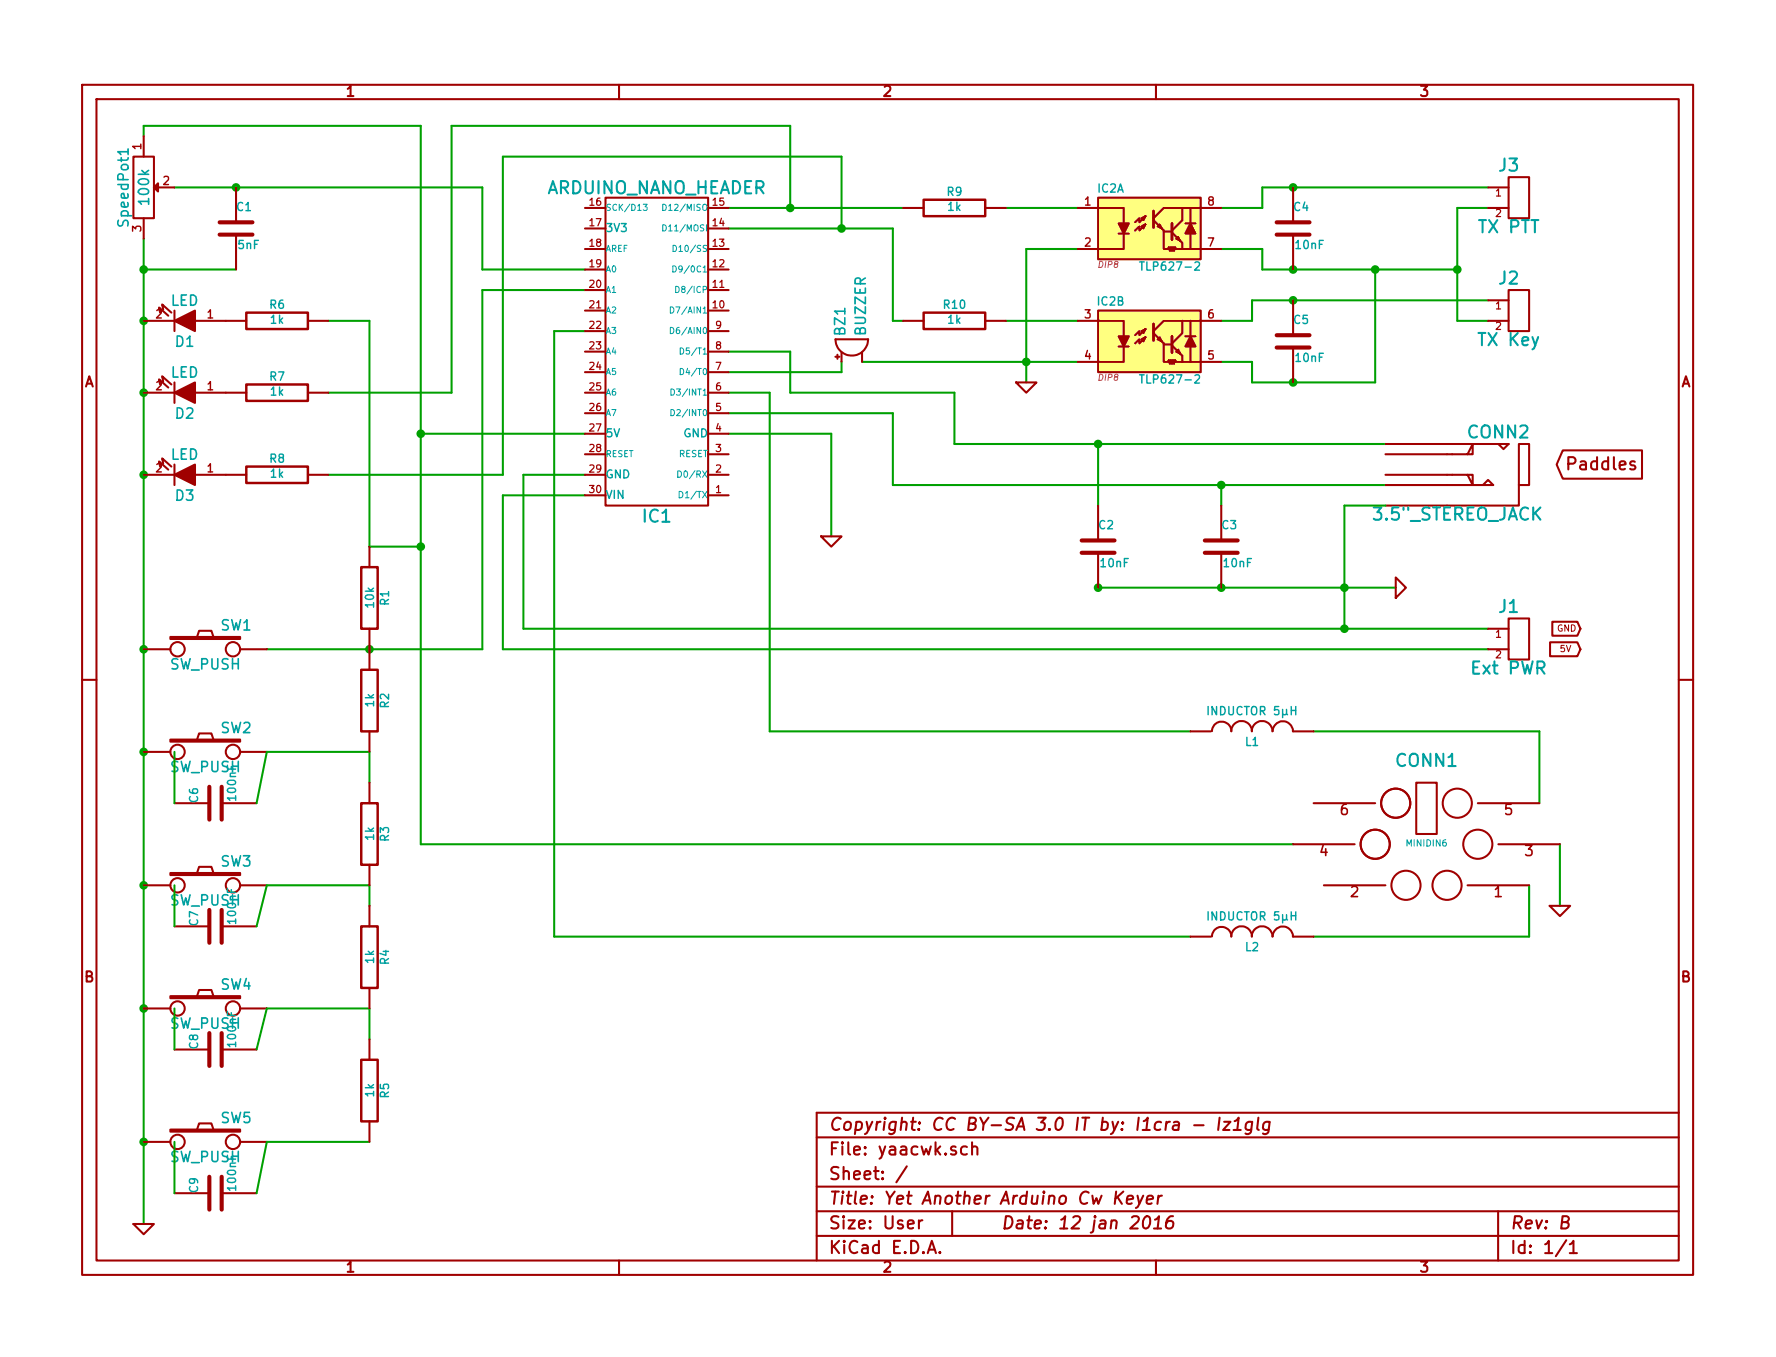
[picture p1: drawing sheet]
<svg xmlns="http://www.w3.org/2000/svg" width="220mm" height="168mm" viewBox="0 0 220 168" stroke-linecap="round" stroke-linejoin="round" font-family="sans-serif">
<g fill="none" stroke="#a00000" stroke-width=".25">
<path d="M10.2 10.5h199.3v147.3h-199.3zM11.9 12.3h195.8v143.7h-195.8zM16.5 19.4h2.5v7.6h-2.5zM17.8 16.8v2.6M76.6 10.5v1.8M143.1 10.5v1.8M17.8 39.7h3.8M17.8 27v2.5M19.6 23.2h2M19.8 38.7l-.1-.6 1.1 1M20.2 38.3l-.1-.6 1.1 1M21.6 38.4v2.6"/>
<path d="M24.1 39.7h6.4M29.2 23.2v4.3M29.2 29v4.4M38.1 39.7h2.5M72.4 38.4h2.5M72.4 35.9h2.5M72.4 33.4h2.5M72.4 30.8h2.5M72.4 28.3h2.5M72.4 25.7h2.5M74.9 24.5h12.7v38.1h-12.7zM87.6 38.4h2.6"/>
<path d="M87.6 35.9h2.6M87.6 33.4h2.6M87.6 30.8h2.6M87.6 28.3h2.6M87.6 25.7h2.6M111.8 25.7h2.5M111.8 39.7h2.5M121.9 25.7h2.6M121.9 39.7h2.6M133.3 39.7h5.8v1.9M133.3 25.7h5.8v1.9M135.9 38.4h12.7v7.7h-12.7z"/>
<path d="M135.9 24.5h12.7v7.6h-12.7zM138.4 28.9h1.3M139.1 28.9v1.9h-5.8M141.2 27l.6-.3-.3 .6zM141.8 26.7l-.8 .8v-.5l-.5 .5M141.8 27.8l-.3 .5-.3-.3 .6-.2-.8 .7v-.5l-.5 .5M142.7 27.3l1.3 1.2v2.3h.5l.2-.2 .1 .5 .1-.5 .1 .5 .2-.5 .1 .5 .1-.5 .1 .2h.8M143.3 28l.2-.2 .3 .5zM144 28.7h1M145 28.8l1.3 1.3v.7M145.5 29.5l.3-.2 .2 .5zM146.3 30.8h4.8"/>
<path d="M146.3 39.7v1.5l-1.3 1.3M146.3 25.7v1.6l-1.3 1.2M146.7 27.6h1.3M147.3 25.7v1.9M147.3 28.9v1.9M147.3 39.7v1.9M151.1 25.7h-7.1l-1.3 1.3M151.1 39.7h-7.1l-1.3 1.3M160 23.2v4.3M160 29v4.4M160 37.2v4.3M184.1 25.7h2.6"/>
<path d="M184.1 39.7h2.6M184.1 23.2h2.6M184.1 37.2h2.6M186.7 21.9h2.5v5.1h-2.5zM186.7 35.9h2.5v5.1h-2.5zM17.8 58.8h3.8M17.8 48.6h3.8M19.8 47.6l-.1-.7 1.1 1.1M19.8 57.7l-.1-.6 1.1 1M20.2 47.2l-.1-.6 1.1 1M20.2 57.4l-.1-.7 1.1 1M21.6 47.3v2.6"/>
<path d="M21.6 57.5v2.5M24.1 58.8h6.4M24.1 48.6h6.4M38.1 58.8h2.5M38.1 48.6h2.5M72.4 58.8h2.5M72.4 56.2h2.5M72.4 53.7h2.5M72.4 51.1h2.5M72.4 48.6h2.5M72.4 46.1h2.5M72.4 43.5h2.5"/>
<path d="M72.4 41h2.5M87.6 58.8h2.6M87.6 56.2h2.6M87.6 53.7h2.6M87.6 51.1h2.6M87.6 48.6h2.6M87.6 46.1h2.6M87.6 43.5h2.6M87.6 41h2.6M103.4 44.1h.5M103.6 43.9v.5M104.1 43.6v1.2"/>
<path d="M106.7 43.6v1.2M107.4 42a2.01 2.01 0 0 1-2 2 2.01 2.01 0 0 1-2-2h4M125.7 47.3h2.6l-1.3 1.3zM138.4 42.9h1.3M139.1 42.9v1.9h-5.8M141.2 41l.6-.3-.3 .5zM141.8 40.7l-.8 .8v-.5l-.5 .5M141.8 41.7l-.3 .5-.3-.2 .6-.3-.8 .8v-.5l-.5 .5M142.7 41.2l1.3 1.3v2.3h.5l.2-.3 .1 .5 .1-.5 .1 .5 .2-.5 .1 .5 .1-.5 .1 .3h.8M143.3 42l.2-.3 .3 .5zM144 42.6h1M145 42.8l1.3 1.2v.8"/>
<path d="M145.5 43.5l.3-.2 .2 .5zM146.3 44.8h4.8M146.7 41.6h1.3M147.3 42.9v1.9M160 43v4.3M171.4 58.8h10.8v1.2l-.6-1.2M171.4 56.2h10.8v-1.3l-.6 1.3M171.4 54.9h14M185.4 54.9h1.3l-.6 .7zM188 54.9h1.2v5.1h-1.2zM193.4 55.7h9.8v3.5h-9.8l-.8-1.7zM21.1 78.8h8.6v.3h-8.6z"/>
<path d="M24.4 78.8l.2-.7h1.6l.2 .7M45.7 67.6v2.6M45.7 77.8v5.1M72.4 61.3h2.5M87.6 61.3h2.6M101.6 66.4h2.5l-1.2 1.2zM135.9 62.6v4.3M135.9 68.4v4.3M151.1 62.6v4.3M151.1 68.4v4.3M171.4 60h12.1M172.7 71.5l1.3 1.2-1.3 1.3z"/>
<path d="M183.5 60l.6-.6 .7 .6zM184.1 77.8h2.6M186.7 76.5h2.5v5.1h-2.5zM188 60v2.6h-16.6M191.8 79.5h3.4l.4 .8-.4 .9h-3.4zM192.1 76.9h3.1l.4 .9-.4 .9h-3.1zM10.2 84.1h1.7M17.8 80.3h3.3M17.8 93h3.3M21.1 91.5h8.6v.3h-8.6zM21.6 99.4h4.3M24.4 91.5l.2-.7h1.6l.2 .7"/>
<path d="M27.4 99.4h4.3M29.7 80.3h3.3M29.7 93h3.3M45.7 90.5v2.5M45.7 96.9v2.5M147.3 90.5h2.6M150 90.5a1.19 1.19 0 0 1 1.2-1.2 1.19 1.19 0 0 1 1.2 1.2 1.27 1.27 0 0 1 1.2-1.3 1.27 1.27 0 0 1 1.3 1.3 1.27 1.27 0 0 1 1.3-1.3 1.27 1.27 0 0 1 1.3 1.3M157.5 90.5a1.24 1.24 0 0 1 1.3-1.2 1.24 1.24 0 0 1 1.2 1.2h2.6M162.6 99.4h7.6M175.3 96.9h2.5v6.3h-2.5zM182.9 99.4h7.6M184.1 80.3h2.6"/>
<path d="M207.7 84.1h1.8M17.8 109.6h3.3M21.1 108h8.6v.3h-8.6zM21.6 114.6h4.3M24.4 108l.2-.7h1.6l.2 .7M27.4 114.6h4.3M29.7 109.6h3.3M45.7 107v2.6M45.7 112.1v2.5M147.3 115.9h2.6M150 115.9a1.19 1.19 0 0 1 1.2-1.2 1.19 1.19 0 0 1 1.2 1.2 1.27 1.27 0 0 1 1.2-1.3 1.27 1.27 0 0 1 1.3 1.3 1.27 1.27 0 0 1 1.3-1.3 1.27 1.27 0 0 1 1.3 1.3M157.5 115.9a1.24 1.24 0 0 1 1.3-1.2 1.24 1.24 0 0 1 1.2 1.2h2.6"/>
<path d="M160 104.5h7.6M163.8 109.6h7.6M181.6 109.6h7.6M185.4 104.5h7.6M191.8 112.1h2.5l-1.3 1.3zM17.8 124.8h3.3M21.1 139.8h8.6v.2h-8.6zM21.1 123.3h8.6v.2h-8.6zM21.6 129.9h4.3M24.4 139.8l.2-.8h1.6l.2 .8M24.4 123.3l.2-.8h1.6l.2 .8M27.4 129.9h4.3"/>
<path d="M29.7 124.8h3.3M45.7 122.3v2.5M45.7 128.6v2.5M45.7 138.8v2.5M147.8 139.2h1.1M150.9 138.3l-.2 1.5M151.5 138.8h.8l-.9 1h.7M152.7 139.8h.8M152.8 138.7l.5-.4-.2 1.5M154.9 138.9a.51 .51 0 0 0-.7 .2v.6a.53 .53 0 0 0 .6 .1M155 138.8l-.2 1.3a.48 .48 0 0 1-.7 .2M155.7 138.3l-.1 1.3 .2 .2"/>
<path d="M157.1 138.9a.51 .51 0 0 0-.8 .2v.6a.53 .53 0 0 0 .7 .1M157.1 138.8l-.1 1.3a.48 .48 0 0 1-.7 .2M207.7 137.7h-106.6v18.3M16.5 151.5h2.5l-1.2 1.2zM17.8 141.3h3.3M21.6 147.7h4.3M27.4 147.7h4.3M29.7 141.3h3.3M76.6 156v1.8M101.1 140.7h106.6M101.1 146.8h106.6M101.1 152.9h106.6"/>
<path d="M101.1 149.9h106.6M112.2 144.3l-1.3 2M113.7 151v1M114.1 151a.4 .4 0 0 0-.4 .3M114.8 155.1l.5-1.6 .5 1.6M114.9 154.6h.8M116.3 154.9l.1 .1-.1 .1-.1-.1 .1-.1v.2M117.8 149.9v3M119.7 141.9a.48 .48 0 0 0-.7 .1l-.1 .6a.48 .48 0 0 0 .8 .2M120.3 142a.38 .38 0 0 1 .7 .1v.8M120.3 141.4v1.5M138.1 147.4l-.2 1.6"/>
<path d="M138.3 148.1l.5 .9M139 147.4l-1 .9M139.4 148.5l.8-.2v-.3h-.2h-.4l-.2 .8 .2 .2 .5-.1M140.8 148l.2 1M141.5 148l-.7 1.4-.2 .1M141.8 150.6a.34 .34 0 0 1 .5 .2 .87 .87 0 0 1-.6 1.2l-.1-.1a1.13 1.13 0 0 1 .2-1.3zM141.9 148.5l.8-.2-.1-.3h-.1h-.5l-.1 .8 .2 .2 .4-.1M142.8 152h.9M142.9 150.9l.5-.4-.1 1.5M143.1 156v1.8M143.4 148l-.2 1M143.8 148a.46 .46 0 0 0-.5 .3"/>
<path d="M145.2 150.5a.72 .72 0 0 0-.9 .7v.7a.52 .52 0 0 0 .9-.2v-.5a.49 .49 0 0 0-.9 .2M185.4 149.9v6.1M193.3 151.2h.7a.35 .35 0 0 0 .2-.4 .35 .35 0 0 0-.3-.3h-.5l-.2 1.5h.6a.4 .4 0 0 0 .3-.4 .4 .4 0 0 0-.3-.4M193.8 153.5l-1.3 2M194.3 154l.1-.1 .3-.4v1.6M194.3 155.1h.8"/>
<circle cx="144" cy="28.7" r=".13"/>
<circle cx="146.3" cy="30.8" r=".13"/>
<circle cx="146.3" cy="39.7" r=".13"/>
<circle cx="146.3" cy="25.7" r=".13"/>
<circle cx="147.3" cy="30.8" r=".13"/>
<circle cx="147.3" cy="25.7" r=".13"/>
<circle cx="147.3" cy="39.7" r=".13"/>
<circle cx="144" cy="42.6" r=".13"/>
<circle cx="146.3" cy="44.8" r=".13"/>
<circle cx="147.3" cy="44.8" r=".13"/>
<circle cx="22" cy="93" r=".89"/>
<circle cx="22" cy="80.3" r=".89"/>
<circle cx="28.8" cy="93" r=".89"/>
<circle cx="28.8" cy="80.3" r=".89"/>
<circle cx="172.7" cy="99.4" r="1.8"/>
<circle cx="180.3" cy="99.4" r="1.8"/>
<circle cx="22" cy="109.6" r=".89"/>
<circle cx="28.8" cy="109.6" r=".89"/>
<circle cx="170.2" cy="104.5" r="1.8"/>
<circle cx="174" cy="109.6" r="1.8"/>
<circle cx="179.1" cy="109.6" r="1.8"/>
<circle cx="182.9" cy="104.5" r="1.8"/>
<circle cx="22" cy="124.8" r=".89"/>
<circle cx="28.8" cy="124.8" r=".89"/>
<circle cx="22" cy="141.3" r=".89"/>
<circle cx="28.8" cy="141.3" r=".89"/>
</g>
<g fill="none" stroke="#00a000" stroke-width=".25">
<path d="M17.8 16.8v-1.2h34.3v88.9h107.9M17.8 33.4h11.4M17.8 29.5v122M21.6 23.2h38.1v10.2h12.7M40.6 39.7h5.1v27.9h6.4M72.4 35.9h-12.7v44.4h-26.7M90.2 28.3h20.3v11.4h1.3M90.2 25.7h21.6M97.8 25.7v-10.1h-41.9v33h-15.3M104.1 28.3v-8.9h-41.9v39.4h-21.6M124.5 39.7h8.8M124.5 25.7h8.8"/>
<path d="M133.3 30.8h-6.3v16.5M151.1 30.8h5.1v2.6h24.1M170.2 33.4v13.9h-15.3v-2.5h-3.8M184.1 37.2h-29.2v2.5h-3.8M184.1 25.7h-3.8v14h3.8M184.1 23.2h-27.9v2.5h-5.1M52.1 53.7h20.3M72.4 58.8h-7.6v19h119.3M72.4 41h-3.8v74.9h78.7M90.2 43.5h7.6v5.1h20.3v6.3h53.3M90.2 48.6h5v41.9h52.1M90.2 51.1h20.3v8.9h60.9"/>
<path d="M90.2 53.7h12.7v12.7M104.1 44.8v1.3h-13.9M106.7 44.8h26.6M135.9 54.9v7.7M72.4 61.3h-10.2v19h121.9M135.9 72.7h36.8M151.1 60v2.6M171.4 62.6h-5v15.2M21.6 93v6.4M45.7 96.9v-3.9h-12.7l-1.3 6.4M162.6 90.5h27.9v8.9M21.6 109.6v5"/>
<path d="M45.7 112.1v-2.5h-12.7l-1.3 5M189.2 109.6v6.3h-26.6M193 104.5v7.6M21.6 124.8v5.1M45.7 128.6v-3.8h-12.7l-1.3 5.1M21.6 141.3v6.4M45.7 141.3h-12.7l-1.3 6.4"/>
</g>
<g fill="#00a000" stroke="#00a000" stroke-width=".25">
<circle cx="127" cy="44.8" r=".41"/>
<circle cx="104.1" cy="28.3" r=".41"/>
<circle cx="135.9" cy="72.7" r=".41"/>
<circle cx="52.1" cy="53.7" r=".41"/>
<circle cx="17.8" cy="58.8" r=".41"/>
<circle cx="135.9" cy="54.9" r=".41"/>
<circle cx="151.1" cy="72.7" r=".41"/>
<circle cx="166.4" cy="72.7" r=".41"/>
<circle cx="151.1" cy="60" r=".41"/>
<circle cx="17.8" cy="33.4" r=".41"/>
<circle cx="17.8" cy="80.3" r=".41"/>
<circle cx="29.2" cy="23.2" r=".41"/>
<circle cx="17.8" cy="141.3" r=".41"/>
<circle cx="17.8" cy="124.8" r=".41"/>
<circle cx="17.8" cy="109.6" r=".41"/>
<circle cx="17.8" cy="93" r=".41"/>
<circle cx="45.7" cy="80.3" r=".41"/>
<circle cx="97.8" cy="25.7" r=".41"/>
<circle cx="160" cy="37.2" r=".41"/>
<circle cx="160" cy="23.2" r=".41"/>
<circle cx="160" cy="47.3" r=".41"/>
<circle cx="170.2" cy="33.4" r=".41"/>
<circle cx="160" cy="33.4" r=".41"/>
<circle cx="17.8" cy="48.6" r=".41"/>
<circle cx="17.8" cy="39.7" r=".41"/>
<circle cx="52.1" cy="67.6" r=".41"/>
<circle cx="180.3" cy="33.4" r=".41"/>
<circle cx="166.4" cy="77.8" r=".41"/>
</g>
<g fill="none" stroke="#00a0a0" stroke-width=".13">
<path d="M79.6 25.3h.5l-.3 .3 .3 .1-.1 .3h-.4M82 27.8a.38 .38 0 0 1 .5 .4 .38 .38 0 0 1-.5 .4zM82 25.3a.38 .38 0 0 1 .5 .4 .38 .38 0 0 1-.5 .3zM83 38a.38 .38 0 0 1 .4 .4 .38 .38 0 0 1-.4 .3zM83.3 32.9a.38 .38 0 0 1 .4 .4 .38 .38 0 0 1-.4 .4zM83.3 30.4a.38 .38 0 0 1 .4 .3 .38 .38 0 0 1-.4 .4zM83.6 35.4a.38 .38 0 0 1 .5 .4 .38 .38 0 0 1-.5 .4zM83 40.5a.38 .38 0 0 1 .4 .4 .38 .38 0 0 1-.4 .4zM83 50.7a.38 .38 0 0 1 .5 .4 .38 .38 0 0 1-.5 .3zM83 48.1a.38 .38 0 0 1 .5 .4 .38 .38 0 0 1-.5 .4zM83.9 58.3a.4 .4 0 0 1 .4 .4 .4 .4 0 0 1-.4 .4zM84.2 45.6a.38 .38 0 0 1 .4 .4 .38 .38 0 0 1-.4 .4z"/>
<path d="M84.2 43.1a.38 .38 0 0 1 .4 .3 .38 .38 0 0 1-.4 .4zM84 60.8a.4 .4 0 0 1 .5 .4 .4 .4 0 0 1-.5 .4z"/>
</g>
<path d="M30.5 38.7h7.6v2h-7.6zM114.3 24.7h7.6v2h-7.6zM114.3 38.7h7.6v2h-7.6zM30.5 47.6h7.6v2h-7.6zM30.5 57.7h7.6v2.1h-7.6zM44.7 70.2h2v7.6h-2zM44.7 99.4h2v7.6h-2zM44.7 82.9h2v7.6h-2zM44.7 114.6h2v7.7h-2zM44.7 131.1h2v7.7h-2z" fill="none" stroke="#a00000" stroke-width=".3"/>
<g fill="#ffff80" stroke="#ffff80" stroke-width=".25">
<path d="M135.9 38.4h12.7v7.7h-12.7z"/>
<path d="M135.9 24.5h12.7v7.6h-12.7z"/>
</g>
<path d="M142.7 26.1v2M145 27.6v2.1M142.7 40.1v2M145 41.6v2" fill="none" stroke="#a00000" stroke-width=".36"/>
<g fill="#a00000" stroke="#a00000" stroke-width=".25">
<path d="M138.4 41.6h1.3l-.6 1.3z"/>
<path d="M147.3 41.6l.7 1.3h-1.3z"/>
<path d="M138.4 27.6h1.3l-.6 1.3z"/>
<path d="M147.3 27.6l.7 1.3h-1.3z"/>
<path d="M19 23.2l.6-.5v1z"/>
<path d="M21.6 48.6l2.5-1.3v2.6z"/>
<path d="M21.6 58.8l2.5-1.3v2.5z"/>
<path d="M21.6 39.7l2.5-1.3v2.6z"/>
</g>
<path d="M141 32.4h.6M147.9 32.5l.1-.1h.3l.1 .1v.2v.1l-.6 .6h.6M141 46.4h.6M147.9 46.5l.1-.1h.3l.1 .1v.2v.1l-.6 .6h.6M149.5 87.4v1M159.8 87.9h.6M160.4 87.4v1M149.5 112.8v1M159.8 113.3h.6M160.4 112.8v1" fill="none" stroke="#00a0a0" stroke-width=".18"/>
<g fill="none" stroke="#a00000" stroke-width=".51">
<path d="M27.2 29h4M27.2 27.5h4M158 29h4.1M158 27.5h4.1M158 43h4.1M158 41.5h4.1M133.9 68.4h4M133.9 66.9h4M149.1 68.4h4.1M149.1 66.9h4.1M25.9 97.4v4M27.4 97.4v4"/>
<path d="M25.9 112.6v4.1M27.4 112.6v4.1M25.9 127.8v4.1M27.4 127.8v4.1M25.9 145.6v4.1M27.4 145.6v4.1"/>
</g>
<path d="M15.8 18.4v.7" fill="none" stroke="#00a0a0" stroke-width=".2"/>
<g font-size="2.1" fill="#00a0a0">
<text x="185.5" y="21.3">J3</text>
<text x="67.5" y="24.1">ARDUINO_NANO_HEADER</text>
<text x="183" y="28.9">TX PTT</text>
<text x="185.5" y="35.3">J2</text>
<text x="183.1" y="42.9">TX Key</text>
<text x="181.7" y="54.3">CONN2</text>
<text x="79.6" y="64.7">IC1</text>
<text x="169.9" y="64.5">3.5&quot;_STEREO_JACK</text>
<text x="185.5" y="75.9">J1</text>
<text x="182.3" y="83.5">Ext PWR</text>
<text x="172.8" y="94.9">CONN1</text>
</g>
<g font-size="2.1" fill="#a00000">
<text x="194.6" y="58.2">Paddles</text>
<text x="102.6" y="143">File: yaacwk.sch</text>
<text x="102.6" y="140">Copyright: CC BY-SA 3.0 IT by: I1cra - Iz1glg</text>
<text x="102.6" y="149.1">Title: Yet Another Arduino Cw Keyer</text>
<text x="102.6" y="146.1">Sheet: /</text>
<text x="102.6" y="155.2">KiCad E.D.A.</text>
<text x="102.6" y="152.2">Size: User</text>
<text x="123.9" y="152.2">Date: 12 jan 2016</text>
<text x="186.9" y="152.2">Rev: B</text>
<text x="186.9" y="155.2">Id: 1/1</text>
</g>
<g font-size="1.8" fill="#a00000">
<text x="42.9" y="12">1</text>
<text x="109.3" y="12">2</text>
<text x="175.8" y="12">3</text>
<text x="10.4" y="48">A</text>
<text x="208" y="48">A</text>
<text x="165.9" y="100.9">6</text>
<text x="186.2" y="100.9">5</text>
<text x="163.3" y="106">4</text>
<text x="188.7" y="106">3</text>
<text x="167.2" y="111.1">2</text>
<text x="184.9" y="111.1">1</text>
<text x="10.4" y="121.6">B</text>
<text x="208" y="121.6">B</text>
<text x="42.9" y="157.5">1</text>
<text x="109.3" y="157.5">2</text>
<text x="175.8" y="157.5">3</text>
</g>
<g font-size="1.8" fill="#00a0a0">
<text x="16" y="27.8" transform="rotate(-90 16 27.8)">SpeedPot1</text>
<text x="18.5" y="25.1" transform="rotate(-90 18.5 25.1)">100k</text>
<text x="21.1" y="37.9">LED</text>
<text x="104.7" y="41.4" transform="rotate(-90 104.7 41.4)">BZ1</text>
<text x="107.2" y="41.5" transform="rotate(-90 107.2 41.5)">BUZZER</text>
<text x="21.1" y="46.8">LED</text>
<text x="21.7" y="43">D1</text>
<text x="21.7" y="51.9">D2</text>
<text x="21.1" y="56.9">LED</text>
<text x="21.7" y="62">D3</text>
<text x="21" y="82.9">SW_PUSH</text>
<text x="27.3" y="78.1">SW1</text>
<text x="21" y="95.6">SW_PUSH</text>
<text x="27.3" y="90.8">SW2</text>
<text x="27.3" y="107.3">SW3</text>
<text x="21" y="112.1">SW_PUSH</text>
<text x="27.3" y="122.5">SW4</text>
<text x="21" y="127.4">SW_PUSH</text>
<text x="21" y="143.9">SW_PUSH</text>
<text x="27.3" y="139">SW5</text>
</g>
<g font-size="1.4" fill="#a00000">
<text x="17.5" y="18.5" transform="rotate(-90 17.5 18.5)">1</text>
<text x="20.2" y="22.9">2</text>
<text x="17.5" y="28.7" transform="rotate(-90 17.5 28.7)">3</text>
<text x="134.2" y="25.5">1</text>
<text x="149.5" y="25.5">8</text>
<text x="134.2" y="30.6">2</text>
<text x="149.5" y="30.6">7</text>
<text x="19.3" y="39.4">2</text>
<text x="25.7" y="39.4">1</text>
<text x="134.2" y="39.4">3</text>
<text x="149.5" y="39.4">6</text>
<text x="134.2" y="44.5">4</text>
<text x="149.5" y="44.5">5</text>
<text x="19.3" y="48.3">2</text>
<text x="25.7" y="48.3">1</text>
<text x="19.3" y="58.5">2</text>
<text x="25.7" y="58.5">1</text>
</g>
<g font-size="1.4" fill="#00a0a0">
<text x="135.8" y="23.9">IC2A</text>
<text x="29.3" y="26.2">C1</text>
<text x="75" y="28.8">3V3</text>
<text x="117.2" y="24.3">R9</text>
<text x="117.3" y="26.1">1k</text>
<text x="160.1" y="26.2">C4</text>
<text x="29.5" y="30.9">5nF</text>
<text x="141.6" y="33.5">TLP627-2</text>
<text x="160.4" y="30.9">10nF</text>
<text x="33.4" y="38.3">R6</text>
<text x="33.5" y="40.1">1k</text>
<text x="116.8" y="38.3">R10</text>
<text x="117.3" y="40.1">1k</text>
<text x="135.8" y="37.8">IC2B</text>
<text x="160.1" y="40.1">C5</text>
<text x="33.4" y="47.1">R7</text>
<text x="141.6" y="47.5">TLP627-2</text>
<text x="160.4" y="44.8">10nF</text>
<text x="33.5" y="49">1k</text>
<text x="33.4" y="57.3">R8</text>
<text x="33.5" y="59.2">1k</text>
<text x="75" y="54.2">5V</text>
<text x="75" y="59.2">GND</text>
<text x="84.5" y="54.2">GND</text>
<text x="75" y="61.8">VIN</text>
<text x="136" y="65.5">C2</text>
<text x="151.2" y="65.5">C3</text>
<text x="136.2" y="70.2">10nF</text>
<text x="151.5" y="70.2">10nF</text>
<text x="46.3" y="75.1" transform="rotate(-90 46.3 75.1)">10k</text>
<text x="48.2" y="74.9" transform="rotate(-90 48.2 74.9)">R1</text>
<text x="46.3" y="87.5" transform="rotate(-90 46.3 87.5)">1k</text>
<text x="48.2" y="87.6" transform="rotate(-90 48.2 87.6)">R2</text>
<text x="150.1" y="88.5">INDUCTOR 5H</text>
<text x="154.1" y="92.4">L1</text>
<text x="24.6" y="99.3" transform="rotate(-90 24.6 99.3)">C6</text>
<text x="29.3" y="98.9" transform="rotate(-90 29.3 98.9)">100nF</text>
<text x="46.3" y="104" transform="rotate(-90 46.3 104)">1k</text>
<text x="48.2" y="104.1" transform="rotate(-90 48.2 104.1)">R3</text>
<text x="150.1" y="113.9">INDUCTOR 5H</text>
<text x="24.6" y="114.5" transform="rotate(-90 24.6 114.5)">C7</text>
<text x="29.3" y="114.2" transform="rotate(-90 29.3 114.2)">100nF</text>
<text x="46.3" y="119.2" transform="rotate(-90 46.3 119.2)">1k</text>
<text x="48.2" y="119.3" transform="rotate(-90 48.2 119.3)">R4</text>
<text x="154.1" y="117.8">L2</text>
<text x="24.6" y="129.8" transform="rotate(-90 24.6 129.8)">C8</text>
<text x="29.3" y="129.4" transform="rotate(-90 29.3 129.4)">100nF</text>
<text x="46.3" y="135.7" transform="rotate(-90 46.3 135.7)">1k</text>
<text x="48.2" y="135.8" transform="rotate(-90 48.2 135.8)">R5</text>
<text x="24.6" y="147.6" transform="rotate(-90 24.6 147.6)">C9</text>
<text x="29.3" y="147.2" transform="rotate(-90 29.3 147.2)">100nF</text>
</g>
<g font-size="1.2" fill="#a00000">
<text x="73" y="25.5">16</text>
<text x="73" y="28">17</text>
<text x="88.2" y="28">14</text>
<text x="88.2" y="25.5">15</text>
<text x="185.1" y="24.3">1</text>
<text x="185.1" y="26.9">2</text>
<text x="73" y="35.6">20</text>
<text x="73" y="30.6">18</text>
<text x="73" y="33.1">19</text>
<text x="88.2" y="35.6">11</text>
<text x="88.2" y="33.1">12</text>
<text x="88.2" y="30.6">13</text>
<text x="73" y="38.2">21</text>
<text x="73" y="40.7">22</text>
<text x="88.2" y="38.2">10</text>
<text x="88.6" y="40.7">9</text>
<text x="185.1" y="38.3">1</text>
<text x="185.1" y="40.8">2</text>
<text x="73" y="43.3">23</text>
<text x="73" y="45.8">24</text>
<text x="88.6" y="45.8">7</text>
<text x="88.6" y="43.3">8</text>
<text x="73" y="48.3">25</text>
<text x="73" y="50.9">26</text>
<text x="73" y="53.4">27</text>
<text x="88.6" y="53.4">4</text>
<text x="88.6" y="50.9">5</text>
<text x="88.6" y="48.3">6</text>
<text x="73" y="56">28</text>
<text x="73" y="58.5">29</text>
<text x="88.6" y="58.5">2</text>
<text x="88.6" y="56">3</text>
<text x="73" y="61">30</text>
<text x="88.6" y="61">1</text>
<text x="185.1" y="78.9">1</text>
<text x="185.1" y="81.5">2</text>
</g>
<g font-size="1.1" fill="#00a0a0">
<text x="75" y="26.1">SCK/D13</text>
<text x="82.7" y="28.7">D11/MOSI</text>
<text x="82.7" y="26.1">D12/MISO</text>
<text x="75" y="31.2">AREF</text>
<text x="75" y="33.7">A0</text>
<text x="83.9" y="31.2">D10/SS</text>
<text x="84" y="33.7">D9/0C1</text>
<text x="75" y="36.3">A1</text>
<text x="75" y="38.8">A2</text>
<text x="75" y="41.4">A3</text>
<text x="83.5" y="41.4">D6/AIN0</text>
<text x="83.5" y="38.8">D7/AIN1</text>
<text x="84.2" y="36.3">D8/ICP</text>
<text x="75" y="43.9">A4</text>
<text x="75" y="46.4">A5</text>
<text x="84.7" y="46.4">D4/T0</text>
<text x="84.7" y="43.9">D5/T1</text>
<text x="75" y="49">A6</text>
<text x="75" y="51.5">A7</text>
<text x="83.6" y="51.5">D2/INT0</text>
<text x="83.6" y="49">D3/INT1</text>
<text x="75" y="56.6">RESET</text>
<text x="83.9" y="56.6">RESET</text>
<text x="84.4" y="59.1">D0/RX</text>
<text x="84.5" y="61.7">D1/TX</text>
<text x="174.1" y="104.8">MINIDIN6</text>
</g>
<g font-size="1.1" fill="#a000a0">
<text x="136" y="33.2">DIP8</text>
<text x="136" y="47.1">DIP8</text>
</g>
<g font-size="1.1" fill="#a00000">
<text x="192.6" y="78.2">GND</text>
<text x="193.4" y="80.7">5V</text>
</g>
</svg>
